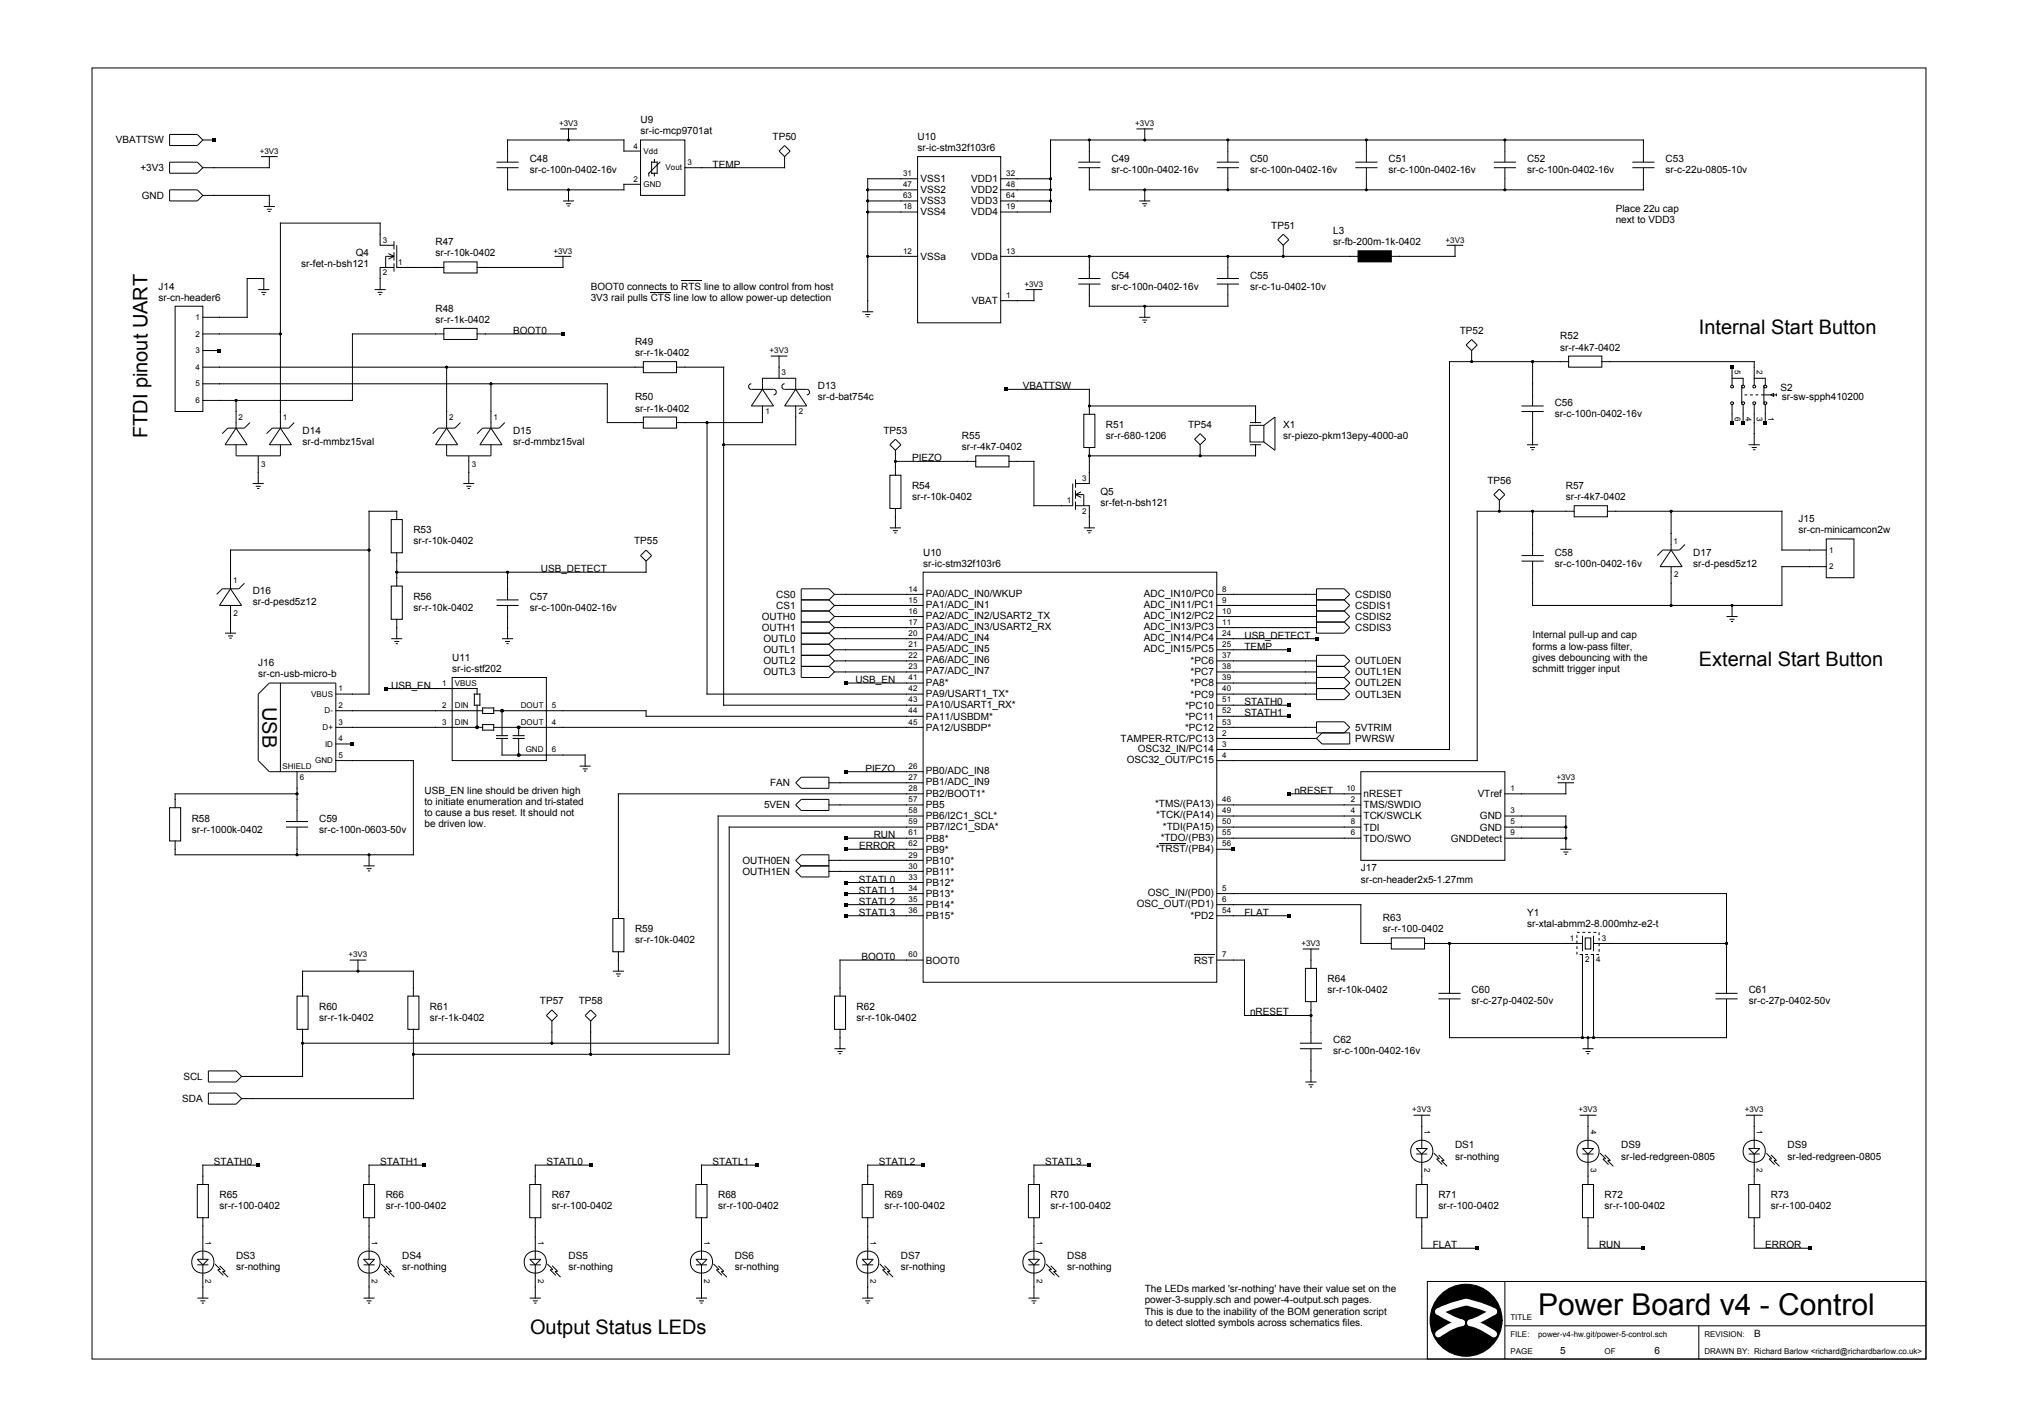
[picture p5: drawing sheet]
<svg xmlns="http://www.w3.org/2000/svg" width="297mm" height="210mm" viewBox="0 0 297 210" stroke-linecap="round" stroke-linejoin="round" font-family="sans-serif">
<g fill="none" stroke="#000" stroke-width=".15">
<path d="M13.5 10h270v190h-270zM25 19.8h4l.9 .8-.9 .8h-4zM82.4 19h2.5M83.7 19v1.6M167.3 19h2.4M168.5 19v1.6M25 27.9h4l.9 .9-.9 .8h-4zM25 23.9h4l.9 .8-.9 .8h-4zM29.9 20.6h1.6M29.9 28.8h9.7v1.6M38.4 23h2.5M38.8 30.4h1.7"/>
<path d="M39.3 30.8h.7M39.5 31.1h.3M39.6 23v1.7h-9.7M57.2 37.3l.8 .4M58 37.7h-1.2v1.7M58 36.1h-2.1v-3.3h-14.6v30.2M58 39.4h-2.1v3.2M58 37.7l-.8 .4M58 35.5v1.2M58 37.1v1.2M58 38.7v1.3M58.4 36.1v3.3h6.9"/>
<path d="M65.3 38.5h4.9v1.7h-4.9zM73.1 23.9h3.2M73.1 24.7h3.2M74.7 24.7v3.2h17.1v-.8h2.5M81.6 37.7h2.5M82.9 29.6h1.6M82.9 37.7v1.7h-12.7M83.3 30h.7M83.5 30.3h.3M83.7 27.9v1.7M94.3 20.6h6.5v8.2h-6.5zM94.3 22.2h-2.5v-1.6h-17.1v3.3"/>
<path d="M95.9 23.9h.8v1.6h-.8zM96.3 23.5v.4M96.3 25.5v.4M97.1 23.9l-1.6 1.6v.4M115.5 23v1.7h-14.7M115.5 21.4l.8 .8-.8 .8-.8-.8zM127.7 27.9h7.3M127.7 29.6h7.3M127.7 31.2h7.3M127.7 37.7h7.3M135 23h12.3v24.5h-12.3zM135 26.3h-7.3v19.6"/>
<path d="M147.3 27.9h7.3M147.3 29.6h7.3M147.3 37.7h52.6M147.3 26.3h7.3M158.7 23.9h3.3M158.7 24.7h3.3M160.3 24.7v3.2h81.6v-3.2M160.3 20.6v3.3M160.3 37.7v3.3M167.7 29.6h1.6M168.1 30h.7M168.3 30.3h.3"/>
<path d="M168.5 27.9v1.7M179.1 23.9h3.2M179.1 24.7h3.2M180.7 20.6v3.3M180.7 24.7v3.2M180.7 37.7v3.3M188.9 36.1v1.6M188.9 34.5l.8 .8-.8 .8-.9-.8zM199.5 23.9h3.2M199.5 24.7h3.2M201.1 20.6v3.3M201.1 24.7v3.2"/>
<path d="M212.9 36.1h2.5M214.1 36.1v1.6h-9.3M219.9 23.9h3.2M219.9 24.7h3.2M221.5 20.6v3.3M221.5 24.7v3.2M240.2 23.9h3.3M240.2 24.7h3.3M241.9 23.9v-3.3h-87.3v10.6h-7.3M25.8 45.1h4.1v15.5h-4.1zM29.9 51.6h2.4M29.9 49.1h11.4"/>
<path d="M29.9 54h64.8M29.9 56.5h59.5v5.7h5.3M34.7 58.9v4.1M38 42.6h1.6M38.5 43h.7M38.7 43.4h.3M38.8 42.6v-1.6h-2.4v5.7h-6.5M55.1 42.6h1.7M55.6 43h.7M55.8 43.4h.3M65.3 48.3h4.9v1.7h-4.9zM65.3 49.1h-13.4v9.8h-22"/>
<path d="M65.7 54v9M70.2 49.1h12.7M72.3 56.5v6.5M94.7 53.2h4.9v1.6h-4.9zM95.8 43h2.9M99.6 54h6.9v49.8h29.4M100.3 41.3h2.9M110.6 56.5l-.3 .1-.1 .2 .1 .4 .3 .1h3.2l.3 .1 .1 .2-.1 .4-.3 .1M112.2 57.3l1.6 2.4h-3.2zM112.2 59.7v2.5h-12.6M112.2 57.3v-1.6h4.9v1.6M113.4 52.4h2.5"/>
<path d="M114.7 52.4v3.3M115.5 56.5l-.3 .1-.1 .2 .1 .4 .3 .1h3.2l.3 .1 .1 .4-.1 .2-.3 .1M117.1 59.7v5.8h-10.6M117.1 57.3l1.6 2.4h-3.2zM126.9 45.9h1.6M127.3 46.3h.8M127.5 46.6h.4M148.1 57.3h12.2v3.7M150.9 42.6h2.5M152.2 42.6v1.6h-4.9M158.7 41h3.3M158.7 41.8h3.3"/>
<path d="M160.3 41.8v3.3h20.4v-3.3M160.3 59.7h24.5v2.5M167.7 46.7h1.6M168.1 47.1h.7M168.3 47.4h.3M168.5 45.1v1.6M179.1 41h3.2M179.1 41.8h3.2M216.6 51.6v1.6M216.6 50l.8 .8-.8 .8-.8-.8zM223.9 59.7h3.3M225.6 53.2v6.5"/>
<path d="M230.9 53.2h-17.6v57.1h-34.2M230.9 52.4h4.9v1.6h-4.9zM235.8 53.2h22.4v3.5M254.8 56.7h.2l.1 .2-.1 .2h-.2l-.1-.2zM254.8 59.2h.2l.1 .1-.1 .2h-.2l-.1-.2zM254.9 54v2.7M254.9 59.5v2.7M254.9 55.7h1.6v1M256.3 56.7v2.8M256.4 56.7h.2l.2 .2-.2 .2h-.2l-.1-.2zM256.4 59.2h.2l.2 .1-.2 .2h-.2l-.1-.2zM256.5 59.5v2.7"/>
<path d="M258.1 56.7h.2l.1 .2-.1 .2h-.2l-.1-.2zM258.1 59.2h.2l.1 .1-.1 .2h-.2l-.1-.2zM258.2 59.5v6M258.2 55.7h1.6v1M259.6 58.1h1M259.6 56.7v2.8M259.7 56.7h.2l.1 .2-.1 .2h-.2l-.1-.2zM259.7 59.2h.2l.1 .1-.1 .2h-.2l-.1-.2zM259.8 59.5v2.7M260.6 58.1l.4-.2v.4zM261 58.1h.4M261.4 57.9v.4"/>
<path d="M34.7 65.5v1.6h6.6v-1.6M34.7 63l1.7 2.5h-3.3zM36.8 62.2l-.8 .8h-2.5l-.8 .8M37.2 71.2h1.6M37.6 71.6h.8M37.8 71.9h.4M38 67.1v4.1M41.3 63l1.6 2.5h-3.3zM43.3 62.2l-.8 .8h-2.5l-.8 .8M57.6 76.5h1.6v4.9h-1.6zM58.4 76.5v-1.3h-4.1v26.9h-4.9M65.7 63l1.7 2.5h-3.3z"/>
<path d="M65.7 65.5v1.6h6.6v-1.6M67.8 62.2l-.8 .8h-2.5l-.8 .8M68.2 71.2h1.6M68.6 71.6h.8M68.8 71.9h.4M69 67.1v4.1M72.3 63l1.6 2.5h-3.3zM74.3 62.2l-.8 .8h-2.5l-.8 .8M94.7 61.4h4.9v1.6h-4.9zM104.1 62.2v39.9h31.8M131 77.7h1.6M131 65.5l.8-.9 .8 .9-.8 .8z"/>
<path d="M131 69.9h1.6v4.9h-1.6zM131.4 78.1h.7M131.6 78.4h.3M131.8 67.9h11.8M131.8 66.3v3.6M131.8 74.8v2.9M143.6 67.1h4.9v1.6h-4.9zM148.5 67.9h3.7v6.5h5.7v-3.2M158.3 74.4h2v3.3M158.3 72.8l.8 .4M158.3 70.5v1.3M158.3 72.2v1.2"/>
<path d="M158.3 73.8v1.2M158.3 72.8h1.2v1.6M159.1 72.4l-.8 .4M159.5 77.7h1.6M159.5 61h1.6v4.9h-1.6zM160 78.1h.7M160.2 78.4h.3M160.3 65.9v5.3h-2M176.6 65.5v1.6M176.6 63.8l.8 .8-.8 .9-.8-.9zM184 62.6h2v2.4h-2zM184 65.5h1.6"/>
<path d="M184 62.2h1.6M184.8 65.5v1.6h-24.5M186 62.6l1.6-1.2v4.9l-1.6-1.3M219.9 72.8l.8-.8 .8 .8-.8 .8zM220.7 73.6v1.6M223.9 60.6h3.3M224.7 65.5h1.7M225.2 65.9h.7M225.4 66.2h.3M225.6 60.6v4.9M225.6 75.2v6.6M231.7 75.2h-14.3v36.7h-38.3"/>
<path d="M231.7 74.4h4.9v1.7h-4.9zM236.6 75.2h25.7v5.7h6.5M245.9 75.2v5.7M257.4 65.5h1.6M257.8 65.9h.7M258 66.2h.3M268.8 79.3h4.1v5.7h-4.1zM33.1 93.2h1.6M33.6 93.6h.7M33.8 93.9h.3M33.9 86.7l1.7 2.4h-3.3zM33.9 89.1v4.1"/>
<path d="M36 85.8l-.8 .9h-2.5l-.8 .8M54.3 80.9h-20.4v5.8M57.6 94h1.6M57.6 86.2h1.6v4.9h-1.6zM58 94.4h.8M58.2 94.7h.4M58.4 81.4v4.8M58.4 91.1v2.9M66.5 99.7h13.9v12.2h-13.9zM73.1 88.3h3.2M73.1 89.1h3.2M73.9 94h1.6"/>
<path d="M74.3 94.4h.8M74.5 94.7h.4M74.7 84.2v4.1M74.7 89.1v4.9M94.3 81.8l.8-.9 .8 .9-.8 .8zM95.1 82.6v1.6h-36.7M117.9 96.4h4.1M117.9 98.1h4.1M117.9 88.3h4.1M117.9 89.9h4.1M117.9 91.5h4.1M117.9 93.2h4.1"/>
<path d="M117.9 94.8h4.1M122 88.3l.8 .8M122 89.9l.8 .8M122 91.5l.8 .9M122 93.2l.8 .8M122 94.8l.8 .8M122 96.4l.8 .9M122 98.1l.8 .8M122.8 97.3h13.1M122.8 98.9h13.1M122.8 87.5l-.8-.8h-4.1v13h4.1l.8-.8M122.8 87.5h13.1"/>
<path d="M122.8 90.7h13.1M122.8 92.4h13.1M122.8 89.1h13.1M122.8 87.5l-.8 .8M122.8 89.1l-.8 .8M122.8 90.7l-.8 .8M122.8 92.4l-.8 .8M122.8 94h13.1M122.8 94l-.8 .8M122.8 95.6h13.1M122.8 95.6l-.8 .8M122.8 97.3l-.8 .8"/>
<path d="M135.9 84.2h43.2v60.3h-43.2zM179.1 97.3h14.7M179.1 98.9h14.7M179.1 87.5h14.7M179.1 90.7h14.7M179.1 92.4h14.7M179.1 89.1h14.7M179.1 94h14.7M179.1 95.6h10.6M193.8 98.1h4M193.8 99.7h4M193.8 88.3h4"/>
<path d="M193.8 89.9h4M193.8 91.5h4M197.8 88.3l.8-.8-.8-.8h-4v6.5h4l.8-.8-.8-.9M197.8 98.1l.8-.8-.8-.9h-4v6.6h4l.8-.9-.8-.8M197.8 98.1l.8 .8-.8 .8M197.8 99.7l.8 .8-.8 .8M197.8 89.9l.8 .8-.8 .8M197.8 88.3l.8 .8-.8 .8M223.9 81.8h3.3M223.9 82.6h3.3M225.6 82.6v6.5h36.7v-5.7h6.5M245.9 80.9l1.7 2.5h-3.3z"/>
<path d="M245.9 83.4v5.7M248 80.1l-.8 .8h-2.5l-.8 .9M254.1 90.7h1.6M254.5 91.1h.8M254.8 91.5h.3M254.9 89.1v1.6M25 118.9h1.6v4.9h-1.6zM38 102.1l1.6-1.6h9.8v13.1h-9.8l-1.6-1.7zM41.3 100.5v13.1M43.7 116.8h-17.9v2.1M43.7 113.6v7.3M49.4 111.9h11.4v13.9h-35v-2"/>
<path d="M49.4 104.6h21.6M49.4 107h21.6M49.4 109.5h2.5M56.8 101.3h13.4v.8M69.8 102.1h.8v1.7h-.8zM70.2 103.8v3.2M71 104.2h1.7v.8h-1.7zM71 106.6h1.7v.8h-1.7zM72.7 104.6h22.4v.8h40.8M72.7 107h63.2M73.1 108.7h1.6M73.1 108.3h1.6"/>
<path d="M73.9 108.7v2.4h12.2v1.6M73.9 104.6v3.7M75.5 108.7h1.6M75.5 108.3h1.6M76.3 107v1.3M76.3 108.7v2.4M85.3 112.7h1.6M85.8 113.2h.7M86 113.5h.3M117.9 114.4h4.1v1.6h-4.1l-.8-.8zM117.9 117.6h4.1v1.7h-4.1l-.8-.8zM122 118.5h13.9"/>
<path d="M122 115.2h13.9M124.4 100.5h11.5M124.4 113.6h11.5M135.9 116.8h-44.9v18.4M179.1 118.5h21.2M179.1 100.5h14.7M179.1 102.1h14.7M179.1 107h14.7M179.1 108.7h14.7M179.1 103.8h10.6M179.1 105.4h10.6M189.7 116.8h10.6"/>
<path d="M193.8 101.3h4M194.6 107.9l-.8 .8M197.8 107.9l.8-.9-.8-.8h-4v1.7h4.8v1.6h-4l-.8-.8M200.3 113.6h21.2v13h-21.2zM229.2 115.2h2.5M230.5 115.2v1.6h-9M42.1 121.7h3.2M42.1 120.9h3.2M43.7 121.7v4.1M53.5 127.4h1.6M53.9 127.8h.8M54.2 128.2h.3"/>
<path d="M54.3 125.8v1.6M90.2 135.2h1.6v4.9h-1.6zM117.9 125.8h4.1v3.3h-4.1l-.8-.9 .8-.8-.8-.8zM117.9 127.4h4.1M122 126.6h13.9M122 128.2h13.9M124.4 123.3h11.5M124.4 125h11.5M124.4 131.5h11.5M124.4 133.1h11.5M124.4 129.9h11.5M124.4 134.8h11.5"/>
<path d="M135.9 120.1h-30.2v33.4h-61.2M135.9 121.7h-28.6v33.5h-46.5M170.7 124.1h3.8M179.1 120.1h21.2M179.1 121.7h21.2M179.1 123.3h21.2M179.1 125h2.4M179.1 133.1h21.2v5.7h4.5M179.1 131.5h75v14.7M179.1 134.8h10.6M191.7 139.7h2.5M192.9 139.7v2.8"/>
<path d="M204.8 138h4.9v1.7h-4.9zM209.7 138.8h23.2M213.3 138.8v7.4M221.5 120.1h9v4.9M221.5 121.7h9M221.5 123.3h9M229.6 125h1.7M230.1 125.4h.7M230.3 125.7h.3M232.9 137.7v2.3M233.3 138h.8v1.7h-.8zM234.5 138.8h19.6"/>
<path d="M234.5 137.7v2.3M30.7 157.6h4l.9 .8-.9 .8h-4zM43.7 146.6h1.6v4.9h-1.6zM44.5 151.5v6.9h-8.9M44.5 146.6v-3.7h16.3v3.7M51.5 141.3h2.4M52.7 141.3v1.6M60 146.6h1.7v4.9h-1.7zM60.8 151.5v10.2h-25.2M81.2 150.3v3.2M81.2 148.6l.8 .8-.8 .9-.8-.9zM86.1 149.4l.8-.8 .8 .8-.8 .9z"/>
<path d="M86.9 150.3v4.9M90.2 142.9h1.6M90.6 143.3h.8M90.8 143.7h.4M91 140.1v2.8M122.8 146.6h1.6v4.9h-1.6zM122.8 154.3h1.6M123.3 154.7h.7M123.5 155.1h.3M123.6 151.5v2.8M135.9 141.3h-12.3v5.3M175.7 140.5h3"/>
<path d="M179.1 141.3h4.1v8.1h9.7M191.3 153.5h3.3M191.3 154.3h3.3M192.1 159.2h1.7M192.1 142.5h1.7v4.9h-1.7zM192.6 159.6h.7M192.8 160h.3M192.9 147.4v6.1M192.9 154.3v4.9M211.7 146.2h3.3M211.7 147h3.3M213.3 147v5.7h40.8v-5.7"/>
<path d="M232.9 154.3h1.6M232.9 140.5v12.2M233.3 154.7h.8M233.6 155.1h.3M233.7 152.7v1.6M234.5 140.5v12.2M252.5 146.2h3.2M252.5 147h3.2M29 174.3h1.7v4.9h-1.7zM29.9 179.2v6.1M30.7 160.9h4l.9 .8-.9 .8h-4zM38 171.5h-8.1v2.8"/>
<path d="M53.5 174.3h1.6v4.9h-1.6zM54.3 179.2v6.1M62.5 171.5h-8.2v2.8M78 174.3h1.6v4.9h-1.6zM78.8 179.2v6.1M86.9 171.5h-8.1v2.8M102.4 174.3h1.7v4.9h-1.7zM103.2 179.2v6.1M111.4 171.5h-8.2v2.8M126.9 174.3h1.6v4.9h-1.6zM127.7 179.2v6.1M135.9 171.5h-8.2v2.8"/>
<path d="M151.4 174.3h1.6v4.9h-1.6zM152.2 179.2v6.1M160.3 171.5h-8.1v2.8M208 164.1h2.5M208.4 169h1.7l-.8 .8zM208.4 169.8h1.7M208.4 174.3h1.7v4.9h-1.7zM209.3 164.1v4.9M209.3 169.8v4.5M209.3 179.2v4.5h8.1M211 169.7l.8 .8-.4 .1 .9 .8M211.7 170l.8 .8h-.4l.9 .8"/>
<path d="M232.5 164.1h2.4M232.9 174.3h1.6v4.9h-1.6zM232.9 169h1.6l-.8 .8zM232.9 169.8h1.6M233.7 164.1v4.9M233.7 169.8v4.5M233.7 179.2v4.5h8.2M235.5 169.7l.8 .8-.4 .1 .8 .8M236.2 170l.8 .8h-.4l.8 .8M257 164.1h2.4M257.4 169h1.6l-.8 .8zM257.4 169.8h1.6"/>
<path d="M257.4 174.3h1.6v4.9h-1.6zM258.2 164.1v4.9M258.2 169.8v4.5M258.2 179.2v4.5h8.1M260 169.7l.8 .8-.4 .1 .8 .8M260.6 170l.9 .8h-.4l.8 .8M29 191h1.7M29 185.3h1.7l-.8 .8zM29 186.1h1.7M29.5 191.4h.7M29.7 191.8h.3M29.9 186.1v4.9"/>
<path d="M31.6 186l.8 .8-.4 .1 .9 .8M32.3 186.3l.8 .8h-.4l.9 .8M53.5 191h1.6M53.5 185.3h1.6l-.8 .8zM53.5 186.1h1.6M53.9 191.4h.8M54.2 191.8h.3M54.3 186.1v4.9M56.1 186l.8 .8-.4 .1 .8 .8M56.8 186.3l.8 .8h-.4l.8 .8M78 191h1.6M78 185.3h1.6l-.8 .8z"/>
<path d="M78 186.1h1.6M78.4 191.4h.7M78.6 191.8h.3M78.8 186.1v4.9M80.6 186l.8 .8-.4 .1 .8 .8M81.2 186.3l.9 .8h-.4l.8 .8M102.4 191h1.7M102.4 185.3h1.7l-.9 .8zM102.4 186.1h1.7M102.9 191.4h.7M103.1 191.8h.3M103.2 186.1v4.9"/>
<path d="M105 186l.8 .8-.4 .1 .9 .8M105.7 186.3l.8 .8h-.4l.9 .8M126.9 191h1.6M126.9 185.3h1.6l-.8 .8zM126.9 186.1h1.6M127.3 191.4h.8M127.5 191.8h.4M127.7 186.1v4.9M129.5 186l.8 .8-.4 .1 .8 .8M130.2 186.3l.8 .8h-.4l.8 .8M151.4 191h1.6M151.4 185.3h1.6l-.8 .8z"/>
<path d="M151.4 186.1h1.6M151.8 191.4h.7M152 191.8h.3M152.2 186.1v4.9M153.9 186l.9 .8-.4 .1 .8 .8M154.6 186.3l.9 .8h-.4l.8 .8M210.1 188.6h73.4v11.4h-73.4zM221.5 195.1h62M221.5 188.6v11.4M250 195.1v4.9"/>
<circle cx="209.2" cy="169.4" r="1.64"/>
<circle cx="233.7" cy="169.4" r="1.64"/>
<circle cx="258.2" cy="169.4" r="1.64"/>
<circle cx="29.8" cy="185.7" r="1.64"/>
<circle cx="54.3" cy="185.7" r="1.64"/>
<circle cx="78.8" cy="185.7" r="1.64"/>
<circle cx="103.2" cy="185.7" r="1.64"/>
<circle cx="127.7" cy="185.7" r="1.64"/>
<circle cx="152.2" cy="185.7" r="1.64"/>
</g>
<g fill="#000" stroke="#000" stroke-width=".15">
<path d="M199.9 36.9h4.9v1.6h-4.9zM70.1 106.9h.2l.1 .1-.1 .2h-.2l-.1-.2zM73.8 104.4h.2l.1 .2-.1 .2h-.2l-.1-.2zM76.2 106.9h.2l.1 .1-.1 .2h-.2l-.1-.2zM76.2 110.9h.2l.1 .2-.1 .2h-.2l-.1-.2z"/>
<circle cx="215.8" cy="194.3" r="5.3"/>
</g>
<path d="M211.7 196.3l.5-.3a8 8 0 0 1 2.9-1.3l-1.7-.7-1.7-1a13.2 13.2 0 0 1 4.2-1.4l2.4 .7 1.6 .7-2.3 1.2-1.2 .5a10.3 10.3 0 0 1 3.5 1.6" fill="none" stroke="#fff" stroke-width=".98"/>
<path d="M259.6 58.1h-3.3M232.1 137.2h3.2v3.3h-3.2z" fill="none" stroke="#000" stroke-width=".15" stroke-dasharray=".4 .4" stroke-linecap="butt"/>
<g fill="#000">
<path d="M31.2 20.4h.5v.4h-.5zM83.6 27.8h.2l.1 .1-.1 .2h-.2l-.1-.2zM83.6 20.4h.2l.1 .2-.1 .2h-.2l-.1-.2zM127.6 27.8h.2l.1 .1-.1 .2h-.2l-.1-.2zM127.6 29.4h.2l.1 .2-.1 .2h-.2l-.1-.2zM127.6 31h.2l.1 .2-.1 .2h-.2l-.1-.2zM127.6 37.5h.2l.1 .2-.1 .2h-.2l-.1-.2zM154.5 27.8h.2l.1 .1-.1 .2h-.2l-.1-.2zM154.5 29.4h.2l.1 .2-.1 .2h-.2l-.1-.2zM154.5 26.1h.2l.1 .2-.1 .2h-.2l-.1-.2zM160.2 37.5h.2l.1 .2-.1 .2h-.2l-.1-.2zM160.2 20.4h.2l.1 .2-.1 .2h-.2l-.1-.2z"/>
<path d="M168.4 20.4h.2l.1 .2-.1 .2h-.2l-.1-.2zM168.4 27.8h.2l.1 .1-.1 .2h-.2l-.1-.2zM180.6 37.5h.2l.1 .2-.1 .2h-.2l-.1-.2zM180.6 20.4h.2l.1 .2-.1 .2h-.2l-.1-.2zM180.6 27.8h.2l.1 .1-.1 .2h-.2l-.1-.2zM188.8 37.5h.2l.1 .2-.1 .2h-.2l-.1-.2zM201 20.4h.2l.1 .2-.1 .2h-.2l-.1-.2zM201 27.8h.2l.1 .1-.1 .2h-.2l-.1-.2zM221.4 20.4h.2l.1 .2-.1 .2h-.2l-.1-.2zM221.4 27.8h.2l.1 .1-.1 .2h-.2l-.1-.2zM32.1 51.3h.4v.5h-.4zM34.6 58.7h.2l.1 .2-.1 .2h-.2l-.1-.2z"/>
<path d="M41.2 49h.2l.1 .1-.1 .2h-.2l-.1-.2zM65.6 53.9h.2l.1 .1-.1 .2h-.2l-.1-.2zM72.2 56.3h.2l.1 .2-.1 .2h-.2l-.1-.2zM82.6 48.9h.5v.5h-.5zM147.8 57.1h.5v.4h-.5zM160.2 59.6h.2l.1 .1-.1 .2h-.2l-.1-.2zM168.4 44.9h.2l.1 .2-.1 .1h-.2l-.1-.1zM216.5 53h.2l.1 .2-.1 .2h-.2l-.1-.2zM225.5 53h.2l.1 .2-.1 .2h-.2l-.1-.2zM254.7 53.8h.5v.5h-.5zM104 62h.2l.1 .2-.1 .2h-.2l-.1-.2zM106.4 65.3h.2l.1 .2-.1 .1h-.2l-.1-.1z"/>
<path d="M131.7 67.7h.2l.1 .2-.1 .2h-.2l-.1-.2zM160.2 66.9h.2l.1 .2-.1 .2h-.2l-.1-.2zM176.5 66.9h.2l.1 .2-.1 .2h-.2l-.1-.2zM220.6 75.1h.2l.1 .1-.1 .2h-.2l-.1-.2zM225.5 75.1h.2l.1 .1-.1 .2h-.2l-.1-.2zM245.8 75.1h.2l.2 .1-.2 .2h-.2l-.1-.2zM254.7 61.9h.5v.5h-.5zM256.3 61.9h.5v.5h-.5zM259.6 61.9h.5v.5h-.5zM54.2 80.8h.2l.1 .1-.1 .2h-.2l-.1-.2zM58.3 84h.2l.1 .2-.1 .2h-.2l-.1-.2zM74.6 84h.2l.1 .2-.1 .2h-.2l-.1-.2z"/>
<path d="M189.4 95.4h.5v.5h-.5zM193.5 93.7h.5v.5h-.5zM245.8 88.9h.2l.2 .2-.2 .2h-.2l-.1-.2zM254.8 88.9h.2l.1 .2-.1 .2h-.2l-.1-.2zM43.6 116.6h.2l.1 .2-.1 .2h-.2l-.1-.2zM51.6 109.2h.5v.5h-.5zM56.5 101.1h.5v.5h-.5zM124.2 100.3h.5v.5h-.5zM124.2 113.3h.5v.5h-.5zM189.4 116.6h.5v.5h-.5zM189.4 103.5h.5v.5h-.5zM189.4 105.2h.5v.5h-.5z"/>
<path d="M43.6 125.6h.2l.1 .2-.1 .2h-.2l-.1-.2zM54.2 125.6h.2l.1 .2-.1 .2h-.2l-.1-.2zM124.2 129.6h.5v.5h-.5zM124.2 131.3h.5v.4h-.5zM124.2 132.9h.5v.5h-.5zM124.2 134.5h.5v.5h-.5zM124.2 123.1h.5v.5h-.5zM124.2 124.7h.5v.5h-.5zM181.3 124.7h.5v.5h-.5zM189.4 134.5h.5v.5h-.5zM213.2 138.7h.2l.1 .1-.1 .2h-.2l-.1-.2zM230.4 123.2h.2l.1 .1-.1 .2h-.2l-.2-.2z"/>
<path d="M230.4 121.5h.2l.1 .2-.1 .2h-.2l-.2-.2zM254 138.7h.2l.1 .1-.1 .2h-.2l-.1-.2zM44.4 153.3h.2l.1 .2-.1 .2h-.2l-.1-.2zM52.6 142.7h.2l.1 .2-.1 .2h-.2l-.1-.2zM60.7 155h.2l.1 .2-.1 .1h-.2l-.1-.1zM81.1 153.3h.2l.1 .2-.1 .2h-.2l-.1-.2zM86.8 155h.2l.1 .2-.1 .1h-.2l-.1-.1zM192.8 149.3h.2l.1 .1-.1 .2h-.2l-.1-.2zM232.8 152.5h.2l.1 .2-.1 .2h-.2l-.1-.2zM233.6 152.5h.2l.1 .2-.1 .2h-.2l-.1-.2zM234.4 152.5h.2l.1 .2-.1 .2h-.2l-.1-.2zM37.8 171.2h.5v.5h-.5z"/>
<path d="M62.2 171.2h.5v.5h-.5zM86.7 171.2h.5v.5h-.5zM111.2 171.2h.4v.5h-.4zM135.6 171.2h.5v.5h-.5zM160.1 171.2h.5v.5h-.5zM217.2 183.4h.5v.5h-.5zM241.6 183.4h.5v.5h-.5zM266.1 183.4h.5v.5h-.5z"/>
</g>
<text font-size="4.4" x="226.4" y="193.5">Power Board v4 - Control</text>
<g font-size="2.9">
<text x="250" y="49.1">Internal Start Button</text>
<text x="21.7" y="64.5" transform="rotate(-90 21.7 64.5)">FTDI pinout UART</text>
<text x="250" y="98.1">External Start Button</text>
<text x="38.6" y="104" transform="rotate(90 38.6 104)">USB</text>
<text x="78" y="196.3">Output Status LEDs</text>
</g>
<g font-size="1.5">
<text x="17" y="21.1">VBATTSW</text>
<text x="78" y="23.9">C48</text>
<text x="94.3" y="18.2">U9</text>
<text x="94.3" y="19.8">sr-ic-mcp9701at</text>
<text x="113.7" y="20.6">TP50</text>
<text x="135" y="20.6">U10</text>
<text x="135" y="22.2">sr-ic-stm32f103r6</text>
<text x="163.6" y="23.9">C49</text>
<text x="184" y="23.9">C50</text>
<text x="204.4" y="23.9">C51</text>
<text x="224.7" y="23.9">C52</text>
<text x="245.1" y="23.9">C53</text>
<text x="20.7" y="25.2">+3V3</text>
<text x="20.9" y="29.3">GND</text>
<text x="78" y="25.5">sr-c-100n-0402-16v</text>
<text x="104.9" y="24.7">TEMP</text>
<text x="135.5" y="26.8">VSS1</text>
<text x="135.5" y="28.4">VSS2</text>
<text x="142.9" y="26.8">VDD1</text>
<text x="142.9" y="28.4">VDD2</text>
<text x="163.6" y="25.5">sr-c-100n-0402-16v</text>
<text x="184" y="25.5">sr-c-100n-0402-16v</text>
<text x="204.4" y="25.5">sr-c-100n-0402-16v</text>
<text x="224.7" y="25.5">sr-c-100n-0402-16v</text>
<text x="245.1" y="25.5">sr-c-22u-0805-10v</text>
<text x="135.5" y="31.7">VSS4</text>
<text x="135.5" y="30.1">VSS3</text>
<text x="142.9" y="31.7">VDD4</text>
<text x="142.9" y="30.1">VDD3</text>
<text x="187.1" y="33.6">TP51</text>
<text x="196.2" y="34.5">L3</text>
<text x="237.8" y="31.2">Place 22u cap</text>
<text x="237.8" y="32.8">next to VDD3</text>
<text x="44.3" y="39.4">sr-fet-n-bsh121</text>
<text x="52.4" y="37.7">Q4</text>
<text x="64.1" y="36.1">R47</text>
<text x="64.1" y="37.7">sr-r-10k-0402</text>
<text x="135.5" y="38.2">VSSa</text>
<text x="142.9" y="38.2">VDDa</text>
<text x="163.6" y="41">C54</text>
<text x="184" y="41">C55</text>
<text x="196.2" y="36.1">sr-fb-200m-1k-0402</text>
<text x="23.3" y="42.6">J14</text>
<text x="23.3" y="44.2">sr-cn-header6</text>
<text x="64.1" y="45.9">R48</text>
<text x="64.1" y="47.5">sr-r-1k-0402</text>
<text x="86.9" y="42.6">BOOT0 connects to RTS line to allow control from host</text>
<text x="86.9" y="44.2">3V3 rail pulls CTS line low to allow power-up detection</text>
<text x="143" y="44.8">VBAT</text>
<text x="163.6" y="42.6">sr-c-100n-0402-16v</text>
<text x="184" y="42.6">sr-c-1u-0402-10v</text>
<text x="75.5" y="49.1">BOOT0</text>
<text x="93.5" y="50.8">R49</text>
<text x="93.5" y="52.4">sr-r-1k-0402</text>
<text x="214.8" y="49.1">TP52</text>
<text x="229.6" y="50">R52</text>
<text x="229.6" y="51.6">sr-r-4k7-0402</text>
<text x="93.5" y="58.9">R50</text>
<text x="120.4" y="57.3">D13</text>
<text x="120.4" y="58.9">sr-d-bat754c</text>
<text x="150.5" y="57.3">VBATTSW</text>
<text x="228.8" y="59.7">C56</text>
<text x="262.1" y="57.5">S2</text>
<text x="262.3" y="58.9">sr-sw-spph410200</text>
<text x="44.5" y="63.8">D14</text>
<text x="44.5" y="65.5">sr-d-mmbz15val</text>
<text x="75.5" y="63.8">D15</text>
<text x="75.5" y="65.5">sr-d-mmbz15val</text>
<text x="93.5" y="60.6">sr-r-1k-0402</text>
<text x="130" y="63.8">TP53</text>
<text x="141.6" y="64.6">R55</text>
<text x="162.8" y="63">R51</text>
<text x="162.8" y="64.6">sr-r-680-1206</text>
<text x="174.9" y="63">TP54</text>
<text x="188.9" y="63">X1</text>
<text x="188.9" y="64.6">sr-piezo-pkm13epy-4000-a0</text>
<text x="228.8" y="61.4">sr-c-100n-0402-16v</text>
<text x="134.2" y="67.9">PIEZO</text>
<text x="134.2" y="72">R54</text>
<text x="141.6" y="66.3">sr-r-4k7-0402</text>
<text x="218.9" y="71.2">TP56</text>
<text x="230.5" y="72">R57</text>
<text x="134.2" y="73.6">sr-r-10k-0402</text>
<text x="162" y="72.8">Q5</text>
<text x="162" y="74.4">sr-fet-n-bsh121</text>
<text x="230.5" y="73.6">sr-r-4k7-0402</text>
<text x="264.7" y="76.9">J15</text>
<text x="60.8" y="78.5">R53</text>
<text x="60.8" y="80.1">sr-r-10k-0402</text>
<text x="93.3" y="80.1">TP55</text>
<text x="135.9" y="81.8">U10</text>
<text x="135.9" y="83.4">sr-ic-stm32f103r6</text>
<text x="228.8" y="81.8">C58</text>
<text x="228.8" y="83.4">sr-c-100n-0402-16v</text>
<text x="249.2" y="81.8">D17</text>
<text x="249.2" y="83.4">sr-d-pesd5z12</text>
<text x="264.7" y="78.5">sr-cn-minicamcon2w</text>
<text x="37.2" y="87.5">D16</text>
<text x="37.2" y="89.1">sr-d-pesd5z12</text>
<text x="60.8" y="88.3">R56</text>
<text x="60.8" y="89.9">sr-r-10k-0402</text>
<text x="78" y="88.3">C57</text>
<text x="78" y="89.9">sr-c-100n-0402-16v</text>
<text x="79.6" y="84.2">USB_DETECT</text>
<text x="114.2" y="88">CS0</text>
<text x="114.2" y="89.6">CS1</text>
<text x="136.3" y="87.8">PA0/ADC_IN0/WKUP</text>
<text x="136.3" y="89.5">PA1/ADC_IN1</text>
<text x="168.4" y="87.8">ADC_IN10/PC0</text>
<text x="168.4" y="89.5">ADC_IN11/PC1</text>
<text x="199.5" y="88">CSDIS0</text>
<text x="199.5" y="89.6">CSDIS1</text>
<text x="112.1" y="91.2">OUTH0</text>
<text x="112.1" y="92.9">OUTH1</text>
<text x="112.4" y="94.5">OUTL0</text>
<text x="136.3" y="91.1">PA2/ADC_IN2/USART2_TX</text>
<text x="136.3" y="92.7">PA3/ADC_IN3/USART2_RX</text>
<text x="136.3" y="94.4">PA4/ADC_IN4</text>
<text x="136.3" y="96">PA5/ADC_IN5</text>
<text x="168.4" y="91.1">ADC_IN12/PC2</text>
<text x="168.4" y="92.7">ADC_IN13/PC3</text>
<text x="168.4" y="94.4">ADC_IN14/PC4</text>
<text x="168.4" y="96">ADC_IN15/PC5</text>
<text x="183.2" y="94">USB_DETECT</text>
<text x="183.2" y="95.6">TEMP</text>
<text x="199.5" y="91.2">CSDIS2</text>
<text x="199.5" y="92.9">CSDIS3</text>
<text x="225.6" y="93.9">Internal pull-up and cap</text>
<text x="225.6" y="95.6">forms a low-pass filter,</text>
<text x="38" y="98.1">J16</text>
<text x="38" y="99.7">sr-cn-usb-micro-b</text>
<text x="57.6" y="101.3">USB_EN</text>
<text x="66.5" y="97.3">U11</text>
<text x="66.5" y="98.9">sr-ic-stf202</text>
<text x="112.4" y="96.1">OUTL1</text>
<text x="112.4" y="97.8">OUTL2</text>
<text x="112.4" y="99.4">OUTL3</text>
<text x="125.9" y="100.5">USB_EN</text>
<text x="136.3" y="97.6">PA6/ADC_IN6</text>
<text x="136.3" y="99.3">PA7/ADC_IN7</text>
<text x="136.3" y="101">PA8*</text>
<text x="175.2" y="97.8">*PC6</text>
<text x="175.2" y="99.4">*PC7</text>
<text x="175.2" y="101">*PC8</text>
<text x="199.5" y="97.8">OUTL0EN</text>
<text x="199.5" y="99.4">OUTL1EN</text>
<text x="199.5" y="101">OUTL2EN</text>
<text x="225.6" y="97.2">gives debouncing with the</text>
<text x="225.6" y="98.9">schmitt trigger input</text>
<text x="136.3" y="102.5">PA9/USART1_TX*</text>
<text x="136.3" y="104.1">PA10/USART1_RX*</text>
<text x="136.3" y="105.9">PA11/USBDM*</text>
<text x="136.3" y="107.5">PA12/USBDP*</text>
<text x="174.4" y="104.3">*PC10</text>
<text x="174.4" y="105.9">*PC11</text>
<text x="174.4" y="107.5">*PC12</text>
<text x="175.2" y="102.7">*PC9</text>
<text x="183.2" y="103.8">STATH0</text>
<text x="183.2" y="105.4">STATH1</text>
<text x="199.5" y="102.7">OUTL3EN</text>
<text x="199.5" y="107.5">5VTRIM</text>
<text x="127.4" y="113.6">PIEZO</text>
<text x="136.3" y="113.9">PB0/ADC_IN8</text>
<text x="164.9" y="109.2">TAMPER-RTC/PC13</text>
<text x="165.8" y="112.3">OSC32_OUT/PC15</text>
<text x="167.5" y="110.7">OSC32_IN/PC14</text>
<text x="199.5" y="109.2">PWRSW</text>
<text x="62.5" y="116.8">USB_EN line should be driven high</text>
<text x="62.5" y="118.4">to initiate enumeration and tri-stated</text>
<text x="112.4" y="119">5VEN</text>
<text x="113.3" y="115.7">FAN</text>
<text x="136.3" y="115.6">PB1/ADC_IN9</text>
<text x="136.3" y="117.3">PB2/BOOT1*</text>
<text x="136.3" y="119">PB5</text>
<text x="170" y="118.8">*TMS/(PA13)</text>
<text x="190.5" y="116.8">nRESET</text>
<text x="200.7" y="119">TMS/SWDIO</text>
<text x="200.7" y="117.3">nRESET</text>
<text x="217.5" y="117.3">VTref</text>
<text x="28.2" y="120.9">R58</text>
<text x="28.2" y="122.5">sr-r-1000k-0402</text>
<text x="47" y="120.9">C59</text>
<text x="47" y="122.5">sr-c-100n-0603-50v</text>
<text x="62.5" y="120.1">to cause a bus reset. It should not</text>
<text x="62.5" y="121.7">be driven low.</text>
<text x="126.5" y="125">ERROR</text>
<text x="128.6" y="123.3">RUN</text>
<text x="136.3" y="120.5">PB6/I2C1_SCL*</text>
<text x="136.3" y="122.1">PB7/I2C1_SDA*</text>
<text x="136.3" y="123.9">PB8*</text>
<text x="136.3" y="125.5">PB9*</text>
<text x="170.1" y="125.3">*TRST/(PB4)</text>
<text x="170.2" y="120.5">*TCK/(PA14)</text>
<text x="170.8" y="123.7">*TDO/(PB3)</text>
<text x="171.1" y="122.1">*TDI(PA15)</text>
<text x="200.7" y="120.6">TCK/SWCLK</text>
<text x="200.7" y="123.9">TDO/SWO</text>
<text x="200.7" y="122.2">TDI</text>
<text x="213.6" y="123.9">GNDDetect</text>
<text x="217.8" y="120.6">GND</text>
<text x="217.8" y="122.2">GND</text>
<text x="109.3" y="127.1">OUTH0EN</text>
<text x="109.3" y="128.7">OUTH1EN</text>
<text x="126.4" y="129.9">STATL0</text>
<text x="126.4" y="131.5">STATL1</text>
<text x="136.3" y="127.1">PB10*</text>
<text x="136.3" y="128.8">PB11*</text>
<text x="136.3" y="130.4">PB12*</text>
<text x="168.9" y="131.9">OSC_IN/(PD0)</text>
<text x="200.3" y="128.2">J17</text>
<text x="200.3" y="129.9">sr-cn-header2x5-1.27mm</text>
<text x="93.5" y="137.2">R59</text>
<text x="126.4" y="133.1">STATL2</text>
<text x="126.4" y="134.8">STATL3</text>
<text x="136.3" y="132">PB13*</text>
<text x="136.3" y="133.6">PB14*</text>
<text x="136.3" y="135.3">PB15*</text>
<text x="167.3" y="133.5">OSC_OUT/(PD1)</text>
<text x="175.2" y="135.3">*PD2</text>
<text x="183.2" y="134.8">FLAT</text>
<text x="203.5" y="135.6">R63</text>
<text x="203.5" y="137.2">sr-r-100-0402</text>
<text x="224.7" y="134.8">Y1</text>
<text x="224.7" y="136.4">sr-xtal-abmm2-8.000mhz-e2-t</text>
<text x="93.5" y="138.8">sr-r-10k-0402</text>
<text x="126.8" y="141.3">BOOT0</text>
<text x="136.3" y="141.8">BOOT0</text>
<text x="175.7" y="141.8">RST</text>
<text x="47" y="148.6">R60</text>
<text x="63.3" y="148.6">R61</text>
<text x="79.5" y="147.8">TP57</text>
<text x="85.2" y="147.8">TP58</text>
<text x="126.1" y="148.6">R62</text>
<text x="184" y="149.4">nRESET</text>
<text x="195.4" y="144.5">R64</text>
<text x="195.4" y="146.2">sr-r-10k-0402</text>
<text x="216.6" y="146.2">C60</text>
<text x="216.6" y="147.8">sr-c-27p-0402-50v</text>
<text x="257.4" y="146.2">C61</text>
<text x="257.4" y="147.8">sr-c-27p-0402-50v</text>
<text x="47" y="150.3">sr-r-1k-0402</text>
<text x="63.3" y="150.3">sr-r-1k-0402</text>
<text x="126.1" y="150.3">sr-r-10k-0402</text>
<text x="196.2" y="153.5">C62</text>
<text x="196.2" y="155.2">sr-c-100n-0402-16v</text>
<text x="27" y="158.9">SCL</text>
<text x="26.8" y="162.2">SDA</text>
<text x="31.5" y="171.5">STATH0</text>
<text x="55.9" y="171.5">STATH1</text>
<text x="80.4" y="171.5">STATL0</text>
<text x="104.9" y="171.5">STATL1</text>
<text x="129.3" y="171.5">STATL2</text>
<text x="153.8" y="171.5">STATL3</text>
<text x="214.1" y="169">DS1</text>
<text x="214.1" y="170.6">sr-nothing</text>
<text x="238.6" y="169">DS9</text>
<text x="238.6" y="170.6">sr-led-redgreen-0805</text>
<text x="263.1" y="169">DS9</text>
<text x="263.1" y="170.6">sr-led-redgreen-0805</text>
<text x="32.3" y="176.4">R65</text>
<text x="32.3" y="178">sr-r-100-0402</text>
<text x="56.8" y="176.4">R66</text>
<text x="56.8" y="178">sr-r-100-0402</text>
<text x="81.2" y="176.4">R67</text>
<text x="81.2" y="178">sr-r-100-0402</text>
<text x="105.7" y="176.4">R68</text>
<text x="105.7" y="178">sr-r-100-0402</text>
<text x="130.2" y="176.4">R69</text>
<text x="130.2" y="178">sr-r-100-0402</text>
<text x="154.6" y="176.4">R70</text>
<text x="154.6" y="178">sr-r-100-0402</text>
<text x="211.7" y="176.4">R71</text>
<text x="211.7" y="178">sr-r-100-0402</text>
<text x="236.2" y="176.4">R72</text>
<text x="236.2" y="178">sr-r-100-0402</text>
<text x="260.6" y="176.4">R73</text>
<text x="260.6" y="178">sr-r-100-0402</text>
<text x="34.7" y="185.3">DS3</text>
<text x="59.2" y="185.3">DS4</text>
<text x="83.7" y="185.3">DS5</text>
<text x="108.1" y="185.3">DS6</text>
<text x="132.6" y="185.3">DS7</text>
<text x="157.1" y="185.3">DS8</text>
<text x="210.9" y="183.7">FLAT</text>
<text x="235.3" y="183.7">RUN</text>
<text x="259.8" y="183.7">ERROR</text>
<text x="34.7" y="187">sr-nothing</text>
<text x="59.2" y="187">sr-nothing</text>
<text x="83.7" y="187">sr-nothing</text>
<text x="108.1" y="187">sr-nothing</text>
<text x="132.6" y="187">sr-nothing</text>
<text x="157.1" y="187">sr-nothing</text>
<text x="168.5" y="190.2">The LEDs marked 'sr-nothing' have their value set on the</text>
<text x="168.5" y="191.8">power-3-supply.sch and power-4-output.sch pages.</text>
<text x="168.5" y="193.5">This is due to the inability of the BOM generation script</text>
<text x="168.5" y="195.1">to detect slotted symbols across schematics files.</text>
<text x="258.2" y="196.7">B</text>
<text x="229.6" y="199.2">5</text>
<text x="243.5" y="199.2">6</text>
</g>
<g font-size="1.2">
<text x="38.2" y="22.6">+3V3</text>
<text x="82.3" y="18.6">+3V3</text>
<text x="93.2" y="21.9">4</text>
<text x="94.7" y="22.6">Vdd</text>
<text x="167.1" y="18.6">+3V3</text>
<text x="93.2" y="26.8">2</text>
<text x="94.7" y="27.5">GND</text>
<text x="98" y="25">Vout</text>
<text x="101.2" y="24.3">3</text>
<text x="132.9" y="25.9">31</text>
<text x="132.9" y="27.5">47</text>
<text x="132.9" y="29.2">63</text>
<text x="148.1" y="25.9">32</text>
<text x="148.1" y="27.5">48</text>
<text x="148.1" y="29.2">64</text>
<text x="56.4" y="35.7">3</text>
<text x="132.9" y="30.8">18</text>
<text x="148.1" y="30.8">19</text>
<text x="212.7" y="35.7">+3V3</text>
<text x="56.4" y="40.5">2</text>
<text x="58.6" y="38.9">1</text>
<text x="81.5" y="37.3">+3V3</text>
<text x="132.9" y="37.3">12</text>
<text x="148.1" y="37.3">13</text>
<text x="28.8" y="47.1">1</text>
<text x="148.1" y="43.8">1</text>
<text x="150.8" y="42.2">+3V3</text>
<text x="28.8" y="52">3</text>
<text x="28.8" y="49.5">2</text>
<text x="113.3" y="52">+3V3</text>
<text x="28.8" y="54.4">4</text>
<text x="28.8" y="56.8">5</text>
<text x="28.8" y="59.3">6</text>
<text x="115" y="55.3">3</text>
<text x="255.3" y="54.4" transform="rotate(90 255.3 54.4)">5</text>
<text x="258.6" y="54.4" transform="rotate(90 258.6 54.4)">2</text>
<text x="35.1" y="61.8">2</text>
<text x="41.6" y="61.8">1</text>
<text x="66.1" y="61.8">2</text>
<text x="72.6" y="61.8">1</text>
<text x="112.7" y="60.9">1</text>
<text x="117.6" y="60.9">2</text>
<text x="255.3" y="61.4" transform="rotate(90 255.3 61.4)">6</text>
<text x="257" y="61.4" transform="rotate(90 257 61.4)">4</text>
<text x="258.6" y="61.4" transform="rotate(90 258.6 61.4)">3</text>
<text x="260.2" y="61.4" transform="rotate(90 260.2 61.4)">1</text>
<text x="38.5" y="68.7">3</text>
<text x="69.4" y="68.7">3</text>
<text x="159.3" y="70.8">3</text>
<text x="157" y="74">1</text>
<text x="159.3" y="75.6">2</text>
<text x="246.3" y="80.1">1</text>
<text x="269.2" y="83.8">2</text>
<text x="269.2" y="81.3">1</text>
<text x="34.3" y="85.8">1</text>
<text x="133.7" y="87.1">14</text>
<text x="133.7" y="88.7">15</text>
<text x="179.9" y="87.1">8</text>
<text x="179.9" y="88.7">9</text>
<text x="246.4" y="85">2</text>
<text x="34.4" y="90.7">2</text>
<text x="133.7" y="90.3">16</text>
<text x="133.7" y="92">17</text>
<text x="133.7" y="93.6">20</text>
<text x="133.7" y="95.2">21</text>
<text x="179.9" y="90.3">10</text>
<text x="179.9" y="92">11</text>
<text x="179.9" y="93.6">24</text>
<text x="179.9" y="95.2">25</text>
<text x="49.8" y="101.7">1</text>
<text x="65.1" y="100.9">1</text>
<text x="67" y="100.9">VBUS</text>
<text x="133.7" y="96.8">22</text>
<text x="133.7" y="98.5">23</text>
<text x="133.7" y="100.1">41</text>
<text x="133.7" y="101.7">42</text>
<text x="179.9" y="96.8">37</text>
<text x="179.9" y="98.5">38</text>
<text x="179.9" y="100.1">39</text>
<text x="179.9" y="101.7">40</text>
<text x="45.8" y="102.5">VBUS</text>
<text x="47.5" y="107.4">D+</text>
<text x="47.8" y="105">D-</text>
<text x="49.8" y="104.2">2</text>
<text x="49.8" y="106.6">3</text>
<text x="65.1" y="104.2">2</text>
<text x="65.1" y="106.6">3</text>
<text x="67" y="104.2">DIN</text>
<text x="67" y="106.6">DIN</text>
<text x="76.7" y="104.2">DOUT</text>
<text x="76.7" y="106.6">DOUT</text>
<text x="81.2" y="104.2">5</text>
<text x="81.2" y="106.6">4</text>
<text x="133.7" y="103.4">43</text>
<text x="133.7" y="105">44</text>
<text x="133.7" y="106.6">45</text>
<text x="179.9" y="103.4">51</text>
<text x="179.9" y="105">52</text>
<text x="179.9" y="106.6">53</text>
<text x="41.6" y="113.2">SHIELD</text>
<text x="46.4" y="112.3">GND</text>
<text x="47.8" y="109.9">ID</text>
<text x="49.8" y="109.1">4</text>
<text x="49.8" y="111.5">5</text>
<text x="77.4" y="110.7">GND</text>
<text x="81.2" y="110.7">6</text>
<text x="133.7" y="113.2">26</text>
<text x="179.9" y="108.3">2</text>
<text x="179.9" y="109.9">3</text>
<text x="179.9" y="111.5">4</text>
<text x="44.1" y="114.7">6</text>
<text x="133.7" y="114.8">27</text>
<text x="133.7" y="116.4">28</text>
<text x="133.7" y="118">57</text>
<text x="133.7" y="119.7">58</text>
<text x="179.9" y="118">46</text>
<text x="179.9" y="119.7">49</text>
<text x="198.2" y="116.4">10</text>
<text x="198.8" y="118">2</text>
<text x="198.8" y="119.7">4</text>
<text x="222.3" y="116.4">1</text>
<text x="222.3" y="119.7">3</text>
<text x="229.1" y="114.8">+3V3</text>
<text x="133.7" y="121.3">59</text>
<text x="133.7" y="122.9">61</text>
<text x="133.7" y="124.6">62</text>
<text x="179.9" y="121.3">50</text>
<text x="179.9" y="122.9">55</text>
<text x="179.9" y="124.6">56</text>
<text x="198.8" y="122.9">6</text>
<text x="198.8" y="121.3">8</text>
<text x="222.3" y="121.3">5</text>
<text x="222.3" y="122.9">9</text>
<text x="133.7" y="126.2">29</text>
<text x="133.7" y="127.8">30</text>
<text x="133.7" y="129.5">33</text>
<text x="133.7" y="131.1">34</text>
<text x="179.9" y="131.1">5</text>
<text x="133.7" y="132.7">35</text>
<text x="133.7" y="134.4">36</text>
<text x="179.9" y="132.7">6</text>
<text x="179.9" y="134.4">54</text>
<text x="51.3" y="140.9">+3V3</text>
<text x="133.7" y="140.9">60</text>
<text x="179.9" y="140.9">7</text>
<text x="191.5" y="139.2">+3V3</text>
<text x="231" y="138.4">1</text>
<text x="233.3" y="141.6">2</text>
<text x="234.9" y="141.6">4</text>
<text x="235.8" y="138.4">3</text>
<text x="207.9" y="163.7">+3V3</text>
<text x="209.7" y="166.3" transform="rotate(90 209.7 166.3)">1</text>
<text x="232.3" y="163.7">+3V3</text>
<text x="234.1" y="166.3" transform="rotate(90 234.1 166.3)">4</text>
<text x="256.8" y="163.7">+3V3</text>
<text x="258.6" y="166.3" transform="rotate(90 258.6 166.3)">1</text>
<text x="209.7" y="171.9" transform="rotate(90 209.7 171.9)">2</text>
<text x="234.1" y="171.9" transform="rotate(90 234.1 171.9)">3</text>
<text x="258.6" y="171.9" transform="rotate(90 258.6 171.9)">2</text>
<text x="30.3" y="182.6" transform="rotate(90 30.3 182.6)">1</text>
<text x="54.7" y="182.6" transform="rotate(90 54.7 182.6)">1</text>
<text x="79.2" y="182.6" transform="rotate(90 79.2 182.6)">1</text>
<text x="103.7" y="182.6" transform="rotate(90 103.7 182.6)">1</text>
<text x="128.1" y="182.6" transform="rotate(90 128.1 182.6)">1</text>
<text x="152.6" y="182.6" transform="rotate(90 152.6 182.6)">1</text>
<text x="30.3" y="188.2" transform="rotate(90 30.3 188.2)">2</text>
<text x="54.7" y="188.2" transform="rotate(90 54.7 188.2)">2</text>
<text x="79.2" y="188.2" transform="rotate(90 79.2 188.2)">2</text>
<text x="103.7" y="188.2" transform="rotate(90 103.7 188.2)">2</text>
<text x="128.1" y="188.2" transform="rotate(90 128.1 188.2)">2</text>
<text x="152.6" y="188.2" transform="rotate(90 152.6 188.2)">2</text>
<text x="222.3" y="196.7">FILE:</text>
<text x="222.3" y="194.3">TITLE</text>
<text x="226.4" y="196.7">power-v4-hw.git/power-5-control.sch</text>
<text x="250.8" y="196.7">REVISION:</text>
<text x="222.3" y="199.2">PAGE</text>
<text x="236.2" y="199.2">OF</text>
<text x="250.8" y="199.2">DRAWN BY: Richard Barlow &lt;richard@richardbarlow.co.uk&gt;</text>
</g>
</svg>
